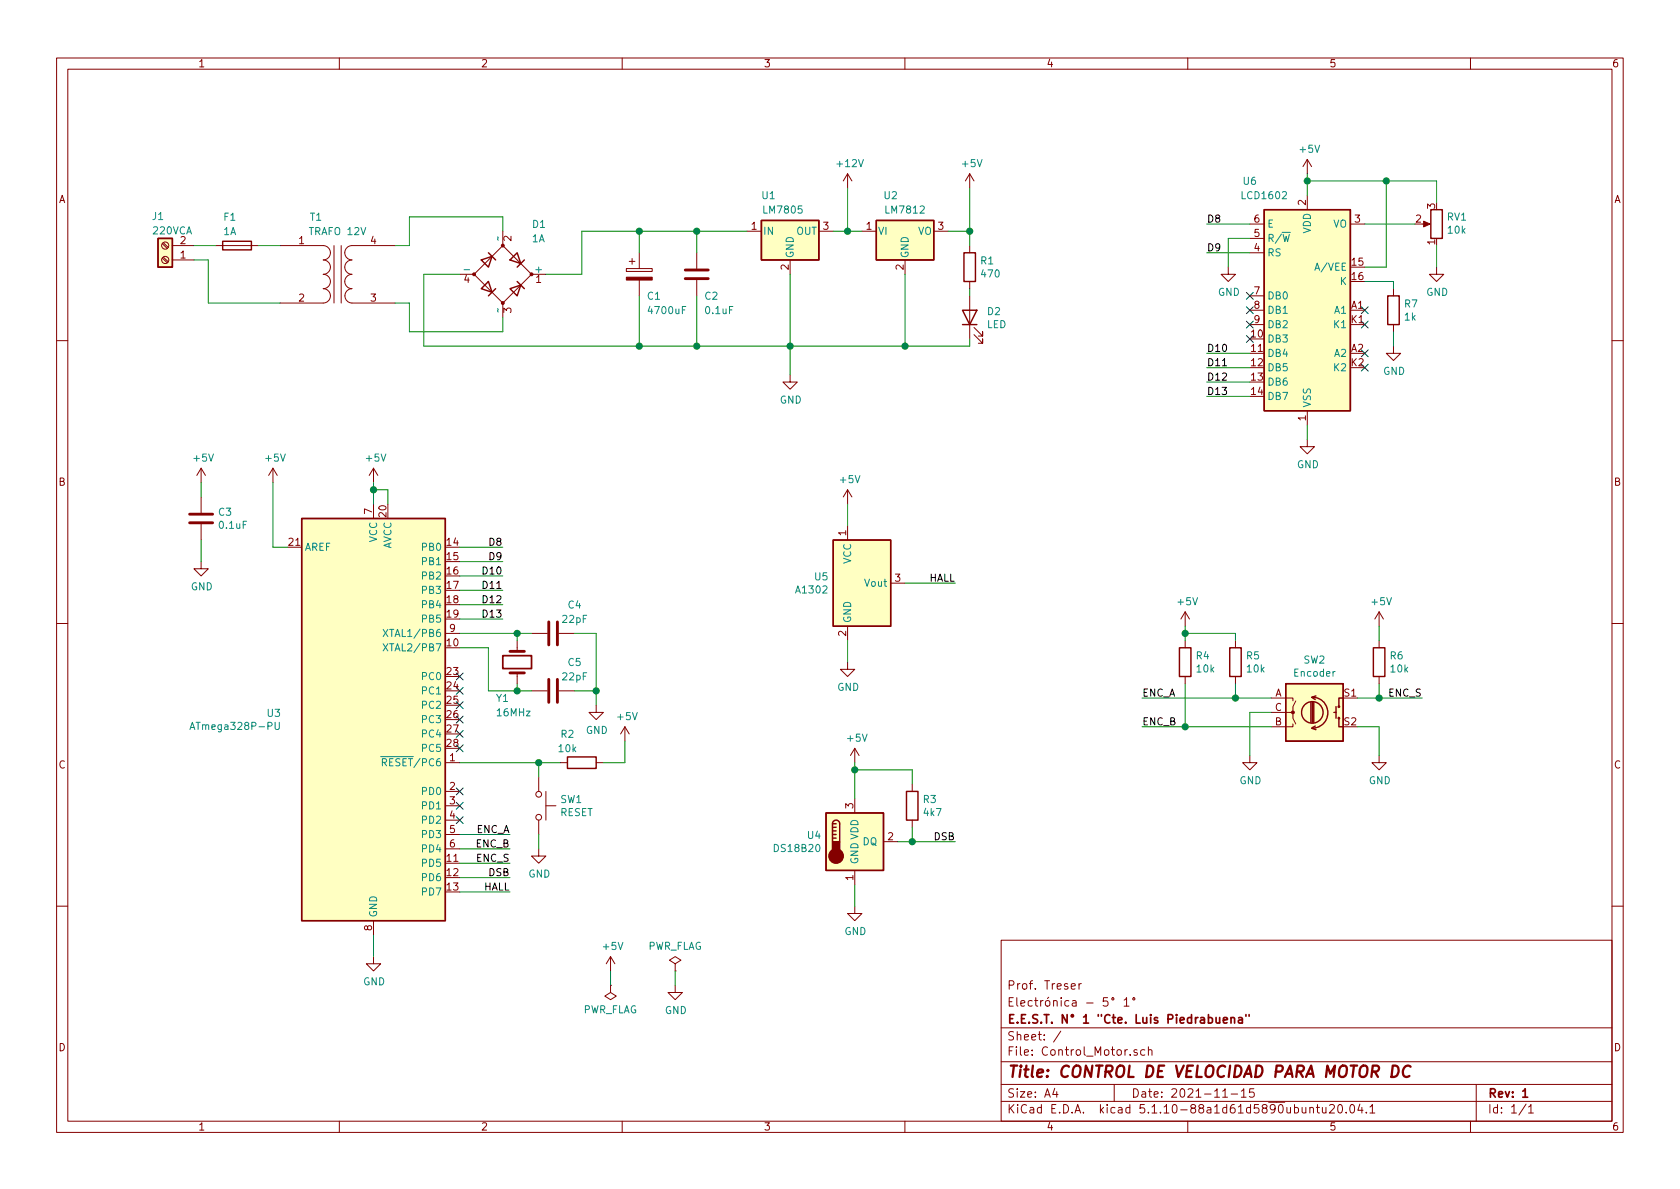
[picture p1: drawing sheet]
<svg xmlns="http://www.w3.org/2000/svg" width="297mm" height="210mm" viewBox="0 0 297 210" stroke-linecap="round" stroke-linejoin="round" font-family="sans-serif">
<g fill="none" stroke="#840000" stroke-width=".18">
<path d="M10 10.3h277v189.9h-277zM12 12.2h273v186.1h-273zM60 10.3v1.9M110 10.3v1.9M160 10.3v1.9M210 10.3v1.9M260 10.3v1.9M149.9 30.7v2.6M149.9 30.7l-.8 1.3M149.9 30.7l.7 1.3M171.4 30.7v2.6M171.4 30.7l-.7 1.3"/>
<path d="M171.4 30.7l.8 1.3M221 39.6h2.5M231.1 28.2l-.7 1.3M231.1 28.2v2.5M231.1 34.5v2.6M231.1 28.2l.8 1.3M238.8 39.6h2.5M251.5 39.6h1M28.7 43.1l.9 .8M28.7 45.6l.9 .9M28.9 42.9l.8 .9M28.9 45.5l.8 .8"/>
<path d="M30.5 46h3.8M30.5 43.4h3.8M38.1 43.4h7.6M49.5 43.4h7.6a1.27 1.27 0 0 1 1.3 1.3 1.27 1.27 0 0 1-1.3 1.3 1.27 1.27 0 0 1 1.3 1.2 1.27 1.27 0 0 1-1.3 1.3 1.27 1.27 0 0 1 1.3 1.3 1.27 1.27 0 0 1-1.3 1.2 1.27 1.27 0 0 1 1.3 1.3 1.27 1.27 0 0 1-1.3 1.3h-7.6M59.1 43.4v10.2M60.3 43.4v10.2M69.8 43.4h-7.6a1.27 1.27 0 0 0-1.2 1.3 1.27 1.27 0 0 0 1.2 1.3 1.27 1.27 0 0 0-1.2 1.2 1.27 1.27 0 0 0 1.2 1.3 1.27 1.27 0 0 0-1.2 1.3 1.27 1.27 0 0 0 1.2 1.2 1.27 1.27 0 0 0-1.2 1.3 1.27 1.27 0 0 0 1.2 1.3h7.6M81.3 48.5h2.5M83.8 48.5l5.1-5.1 5.1 5.1-5.1 5.1zM88.9 40.9v2.5M88.9 53.6v2.5M94 48.5h2.5"/>
<path d="M110.7 47.5h4.6v.5h-4.6zM111.3 46.2h1M111.8 45.7v1M113 44.7v2.8M113 49.5v2.8M123.2 44.7v2.8M123.2 49.5v2.8M132.1 40.9h2.5M139.7 46v2.5M144.8 40.9h2.5M152.4 40.9h2.5M160 46v2.5"/>
<path d="M165.1 40.9h2.5M171.4 43.4v1.3M171.4 49.8v1.2M171.4 52.3v7.6M172.2 59.2l1.5 1.5v-.8v.8h-.7M172.2 57.9l1.5 1.5v-.7v.7h-.7M217.2 47.2v1.3h1.2l-1.2 1.3-1.3-1.3h1.3M221 44.7h2.5M221 42.2h2.5M221 52.3h2.5M221 54.9h2.5M221 57.4h2.5"/>
<path d="M246.4 51v1.3M246.4 57.4v1.3M254 47.2v1.3h1.3l-1.3 1.3-1.3-1.3h1.3M10 60.2h2M139.7 66.3v1.3h1.3l-1.3 1.2-1.3-1.2h1.3M231.1 77.7v1.3h1.3l-1.3 1.3-1.2-1.3h1.2M231.1 72.6v2.6M246.4 61.2v1.3h1.2l-1.2 1.2-1.3-1.2h1.3M285 60.2h2M35.6 99.3v1.3h1.2l-1.2 1.2-1.3-1.2h1.3M35.6 82.8v2.5M35.6 87.9v2.8"/>
<path d="M35.6 92.7v2.8M35.6 82.8l-.8 1.3M35.6 82.8l.7 1.3M48.3 82.8l-.8 1.3M48.3 82.8v2.5M48.3 82.8l.7 1.3M66 82.8v2.5M66 89.1v2.6M66 82.8l-.7 1.3M66 82.8l.8 1.3M149.9 86.6l-.8 1.3M149.9 86.6v2.5"/>
<path d="M149.9 93v2.5M149.9 86.6l.7 1.3M10 110.3h2M78.7 112h2.6M91.4 113.3v1.9M91.4 119v1.9M94 112h2.8M98.8 112h2.8M149.9 117.1v1.3h1.2l-1.2 1.2-1.3-1.2h1.3M149.9 110.7v2.6M157.5 103.1h2.5M209.5 108.2v2.5"/>
<path d="M209.5 113.3v1.2M209.5 119.6v1.3M209.5 108.2l-.7 1.3M209.5 108.2l.8 1.3M218.4 113.3v1.2M218.4 119.6v1.3M243.8 108.2v2.5M243.8 113.3v1.2M243.8 119.6v1.3M243.8 108.2l-.7 1.3M243.8 108.2l.8 1.3M285 110.3h2"/>
<path d="M78.7 134.9h2.6M78.7 139.9h2.6M94 122.2h2.8M95.2 137.4v2.5M96.5 139.9v5.1M98.8 122.2h2.8M99.1 134.9h1.2M105.4 124.7v1.3h1.3l-1.3 1.2-1.3-1.2h1.3M105.4 134.9h1.3M110.5 128.5l-.8 1.3M110.5 128.5v2.6M110.5 128.5l.8 1.3"/>
<path d="M151.1 132.3v2.6M151.1 132.3l-.7 1.3M151.1 132.3l.8 1.3M161.3 138.7v1.2M221 133.6v1.3h1.2l-1.2 1.2-1.3-1.2h1.3M224.8 123.4h3.8v.5M224.8 126h3.8v1l.5 1M228.6 128v.5h-3.8M229.1 123.9l-.5 1.1v1h-.5M243.8 133.6v1.3h1.3l-1.3 1.2-1.2-1.2h1.2M78.7 142.5h2.6M78.7 145h2.6"/>
<path d="M78.7 147.6h2.6M78.7 150.1h2.6M95.2 150.1v1.3h1.3l-1.3 1.2-1.2-1.2h1.2M95.2 145v2.6M96.5 142.5h1.8M151.1 141.2v2.6M151.1 153.9v2.6M156.2 148.8h2.5M161.3 145v1.3M10 160.2h2M66 169.2v1.2h1.3l-1.3 1.3-1.2-1.3h1.2M66 162.8v2.5"/>
<path d="M107.9 174.2v1.3l1.1 .6-1.1 .7-1-.7 1-.6M107.9 174.2h.1M107.9 169.2l-.7 1.2M107.9 169.2v2.5M107.9 169.2l.8 1.2M119.4 174.2v1.3h1.2l-1.2 1.3-1.3-1.3h1.3M119.4 170.4l1-.6-1-.6-1 .6 1 .6v1.3M119.4 171.7h.1M151.1 160.3v1.2h1.3l-1.3 1.3-1.2-1.3h1.2M177 166.3h108v32h-108zM189.4 174.4l.7-.1v-.3l-.5-.1-.2 .2 .1 .7h.6M190.8 173.9v1"/>
<path d="M191.2 173.9l-.4 .2v.1M195.8 176.4h-.7l-.1 .7 .3-.1 .5 .1 .1 .2-.1 .5-.2 .1-.6-.1M196.6 176.5h.3v.3h-.3zM198.8 176.9l.4-.5v1.5M198.8 177.9h.8M200.3 176.5h.3v.3h-.3zM285 160.2h2M60 198.3v1.9M110 198.3v1.9M160 198.3v1.9M177 194.8h108M177 191.8h108"/>
<path d="M177 187.8h108M177 181.8h108M186.5 192.5l-.4 1h1M186.8 193v1M187.6 182.3l-1.3 2M197 191.8v3M201 185.7l-.3-.1-.2 .2 .1 .2 .4 .2v.3h-.5M202.4 185.7l-.4-.1-.3 .3 .1 .6 .2 .1 .4-.1M203 185.7l.3-.1 .3 .1 .1 .9M203 185.1v1.5M210 198.3v1.9M216.2 194h.8"/>
<path d="M217.7 193.5h1.1M219.5 193l.4-.5v1.5M219.5 194h.8M221.7 192.5h-.7l-.1 .7 .2-.1 .5 .1 .2 .2-.1 .5-.2 .1-.6-.1M231.6 196l.2-.2 .4 .1v.9M231.6 195.8v1M232.7 195.8h.6M232.9 195.3v1.3l.4 .2M233.8 195.8l.1 .9 .3 .1 .2-.1M234.4 195.8v1M235.1 195.5l.2-.2h.4l.2 .5-.9 1h.9M236.7 195.4l.3-.1a.94 .94 0 0 1 0 1.5h-.1a1 1 0 0 1-.2-1.4z"/>
<path d="M238 196.7v.1M238.8 195.5l.3-.2a.94 .94 0 0 1 0 1.5 .82 .82 0 0 1-.3-1.3zM240.4 195.2l-.3 1.1h.9M240.8 195.8v1M241.6 196.7v.1M242.2 195.8l.4-.5v1.5M242.2 196.8h.9M260 198.3v1.9M261 191.8v6.5M269.8 195.2l-1.2 2M270.3 195.8l.4-.5v1.5M270.3 196.8h.8"/>
<circle cx="29.2" cy="43.4" r=".63"/>
<circle cx="29.2" cy="46" r=".63"/>
<circle cx="95.3" cy="144.5" r=".51"/>
<circle cx="95.3" cy="140.5" r=".51"/>
</g>
<path d="M88.9 115.9h5.1v2.3h-5.1zM215 179.9l.1 .9 .3 .1 .2-.1M215.6 179.9v1M217.7 179.9v1M220.3 179.4v.3M220.9 179.4v.3M216.3 180.4l.7-.1-.1-.3-.4-.1-.2 .2 .1 .7h.5M217.7 180.1l.2-.2 .3 .1 .1 .9M219 180h.6l.1 .9M219.7 180.3l-.5 .1-.3 .2 .1 .2 .2 .1 .5-.1M269.2 193l.5-.5v1.5M269.2 194h.9" fill="none" stroke="#840000" stroke-width=".3"/>
<path d="M246.3 188.4a.98 .98 0 0 1 1 .6 .98 .98 0 0 1-.3 1.2l-.5 .2h-.5zM249.4 188.6a.88 .88 0 0 0-1 0 .88 .88 0 0 0-.4 1 .7 .7 0 0 0 .4 .8 .7 .7 0 0 0 .8-.1" fill="none" stroke="#840000" stroke-width=".41"/>
<g fill="#ffffc2" stroke="#ffffc2" stroke-width=".18">
<path d="M53.3 91.7h25.4v71.1h-25.4z"/>
<path d="M27.9 42.2h2.6v5h-2.6z"/>
<path d="M134.6 39h10.2v7h-10.2z"/>
<path d="M154.9 39h10.2v7h-10.2z"/>
<path d="M223.5 37.1h15.3v35.5h-15.3z"/>
<path d="M146 143.8h10.2v10.1h-10.2z"/>
<path d="M227.3 120.9h10.2v10.2h-10.2z"/>
<path d="M147.3 95.5h10.2v15.2h-10.2z"/>
</g>
<g fill="none" stroke="#840000" stroke-width=".25">
<path d="M134.6 39h10.2v7h-10.2zM154.9 39h10.2v7h-10.2zM223.5 37.1h15.3v35.5h-15.3zM253 37.1h2v5.1h-2zM27.9 42.2h2.6v5h-2.6zM39.4 42.7h5v1.5h-5zM85.1 46l1.9-.7-.6 1.9zM85.1 51l1.3-1.2 .6 1.9zM86.4 44.7l1.2 1.3M87.6 51l-1.2 1.3M90.2 46l1.2-1.3 .7 1.9zM90.2 51l1.9-.6-.7 1.9z"/>
<path d="M91.4 49.8l1.3 1.2M92.7 46l-1.3 1.2M170.2 54.9h2.5l-1.3 2.5zM170.2 57.4h2.5M170.4 44.7h2.1v5.1h-2.1zM245.4 52.3h2v5.1h-2zM53.3 91.7h25.4v71.1h-25.4zM147.3 95.5h10.2v15.2h-10.2zM208.5 114.5h2.1v5.1h-2.1zM217.4 114.5h2.1v5.1h-2.1zM242.8 114.5h2.1v5.1h-2.1zM100.3 133.9h5.1v2h-5.1z"/>
<path d="M160.3 139.9h2v5.1h-2zM227.3 120.9h10.2v10.2h-10.2zM231.8 124.2v3.6M232 123.3a2.74 2.74 0 0 1 2.8 2.7 2.74 2.74 0 0 1-2.8 2.8M232 124.2v3.6M232.3 124.2v3.6M232.5 128.4l-.6 .4 .8 .2M232.7 123.1l-.8 .2 .6 .4M235.8 126h.4M236.2 125v2M236.7 127v1.5h.8M237.5 123.4h-.8v1.6"/>
<path d="M146 143.8h10.2v10.1h-10.2zM147.2 145.7a.63 .63 0 0 1 .6-.7 .63 .63 0 0 1 .7 .7v3.1M147.2 148.2h.6M147.2 147.6h.6M147.2 146.9h.6M147.2 146.3h.6M147.2 145.7v3.1M147.2 145.7h.6"/>
<circle cx="232" cy="126" r="1.9"/>
<circle cx="236.7" cy="127" r=".13"/>
<circle cx="236.7" cy="125" r=".13"/>
</g>
<g fill="none" stroke="#008484" stroke-width=".18">
<path d="M88 41.9l.1 .6M88 54.6l.1 .6M226.7 41.1h1.4M67.7 113.8l.9 1.3M67.7 111.3l.9 1.3M68.6 113.8l-.9 1.3M68.6 111.3l-.9 1.3M33.6 129l.4-1.3 .4 1.3M33.7 128.6h.6M48.6 127.7v1.1l.3 .2h.4l.1-.2v-1.1M67.3 133.8h1.3M67.6 134.8h.6l.2-.2-.1-.3-.2-.1h-.5v1.2"/>
<path d="M67.9 134.8l.5 .6"/>
</g>
<path d="M121.2 49.3h4M121.2 47.7h4M33.5 92.5h4.1M33.5 90.9h4.1M90.2 115.2h2.5M90.2 119h2.5M97 110v4M98.6 110v4M97 120.1v4.1M98.6 120.1v4.1" fill="none" stroke="#840000" stroke-width=".51"/>
<g fill="#840000" stroke="#840000" stroke-width=".18">
<path d="M251.7 39.1l1.2 .5-1.2 .5z"/>
<path d="M110.7 49h4.6v.5h-4.6z"/>
<circle cx="228.6" cy="126" r=".25"/>
<circle cx="83.8" cy="48.5" r=".25"/>
<circle cx="88.9" cy="53.6" r=".25"/>
<circle cx="88.9" cy="43.4" r=".25"/>
<circle cx="94" cy="48.5" r=".25"/>
</g>
<g fill="#840000" stroke="#840000" stroke-width=".25">
<path d="M147.2 148.8h1.3v1.9h-1.3z"/>
<circle cx="147.8" cy="151.4" r="1.27"/>
</g>
<g fill="none" stroke="#008400" stroke-width=".18">
<path d="M149.9 33.3v7.6M171.4 33.3v10.1M213.4 39.6h7.6M231.1 32h22.9v3.8M231.1 30.7v3.8M241.3 39.6h8.9M245.1 32v15.2h-3.8M34.3 46h2.5v7.6h12.7M34.3 43.4h3.8M45.7 43.4h3.8M69.8 53.6h2.6v5.1h16.5v-2.6M81.3 48.5h-6.4v12.7h96.5v-1.3"/>
<path d="M88.9 40.9v-2.6h-16.5v5.1h-2.6M113 40.9v3.8M113 52.3v8.9M123.2 40.9v3.8M123.2 52.3v8.9M132.1 40.9h-29.2v7.6h-6.4M139.7 48.5v17.8M147.3 40.9h5.1M160 48.5v12.7M167.6 40.9h3.8M171.4 51v1.3M213.4 44.7h7.6"/>
<path d="M221 42.2h-3.8v5M241.3 49.8h5.1v1.2M246.4 58.7v2.5M254 43.4v3.8M213.4 67.6h7.6M213.4 70.1h7.6M213.4 65h7.6M213.4 62.5h7.6M231.1 75.2v2.5M35.6 85.3v2.6M35.6 95.5v3.8M48.3 85.3v11.5h2.5"/>
<path d="M66 85.3v3.8M66 86.6h2.6v2.5M81.3 96.8h7.6M81.3 99.3h7.6M149.9 89.1v3.9M81.3 112h12.7M81.3 114.5h5.1v7.7h7.6M81.3 104.4h7.6M81.3 101.8h7.6M81.3 106.9h7.6M81.3 109.5h7.6M91.4 112v1.3"/>
<path d="M101.6 112h3.8v12.7M149.9 113.3v3.8M160 103.1h8.9M209.5 110.7v2.6M209.5 112h8.9v1.3M243.8 110.7v2.6M81.3 134.9h17.8M91.4 120.9v1.3M95.2 134.9v2.5M101.6 122.2h3.8M110.5 131.1v3.8h-3.8M151.1 136.1h10.2v2.6"/>
<path d="M151.1 134.9v6.3M201.9 123.4h22.9M201.9 128.5h22.9M209.5 120.9v7.6M218.4 120.9v2.5M224.8 126h-3.8v7.6M240 123.4h11.5M240 128.5h3.8v5.1M243.8 120.9v2.5M81.3 147.6h8.9M81.3 157.7h8.9M81.3 155.2h8.9"/>
<path d="M81.3 152.6h8.9M81.3 150.1h8.9M95.2 147.6v2.5M151.1 156.5v3.8M158.7 148.8h10.2M161.3 146.3v2.5M66 165.3v3.9M107.9 171.7v2.5M119.4 171.7v2.5"/>
</g>
<g fill="#008400" stroke="#008400" stroke-width=".25">
<circle cx="123.2" cy="40.9" r=".51"/>
<circle cx="113" cy="40.9" r=".51"/>
<circle cx="91.4" cy="122.2" r=".51"/>
<circle cx="231.1" cy="32" r=".51"/>
<circle cx="105.4" cy="122.2" r=".51"/>
<circle cx="245.1" cy="32" r=".51"/>
<circle cx="209.6" cy="112" r=".51"/>
<circle cx="149.9" cy="40.9" r=".51"/>
<circle cx="160" cy="61.2" r=".51"/>
<circle cx="123.2" cy="61.2" r=".51"/>
<circle cx="66" cy="86.6" r=".51"/>
<circle cx="161.3" cy="148.8" r=".51"/>
<circle cx="91.4" cy="112" r=".51"/>
<circle cx="209.6" cy="128.5" r=".51"/>
<circle cx="151.1" cy="136.1" r=".51"/>
<circle cx="95.3" cy="134.9" r=".51"/>
<circle cx="139.7" cy="61.2" r=".51"/>
<circle cx="218.4" cy="123.4" r=".51"/>
<circle cx="113" cy="61.2" r=".51"/>
<circle cx="243.8" cy="123.4" r=".51"/>
<circle cx="171.5" cy="40.9" r=".51"/>
</g>
<g fill="none" stroke="#000084" stroke-width=".18">
<path d="M220.4 56.8l1.2 1.2M220.4 51.7l1.2 1.2M220.4 59.3l1.2 1.2M220.4 54.2l1.2 1.3M221.6 56.8l-1.2 1.2M221.6 51.7l-1.2 1.2M221.6 59.3l-1.2 1.2M221.6 54.2l-1.2 1.3M240.7 56.8l1.2 1.2M240.7 54.2l1.2 1.3M241.9 56.8l-1.2 1.2M241.9 54.2l-1.2 1.3"/>
<path d="M240.7 64.4l1.2 1.2M240.7 61.9l1.2 1.2M241.9 64.4l-1.2 1.2M241.9 61.9l-1.2 1.2M80.7 119l1.2 1.2M81.9 119l-1.2 1.2M80.7 126.6l1.2 1.3M80.7 129.2l1.2 1.2M80.7 131.7l1.2 1.2M80.7 139.3l1.2 1.3M80.7 124.1l1.2 1.2M80.7 121.6l1.2 1.2"/>
<path d="M81.9 126.6l-1.2 1.3M81.9 129.2l-1.2 1.2M81.9 131.7l-1.2 1.2M81.9 139.3l-1.2 1.3M81.9 124.1l-1.2 1.2M81.9 121.6l-1.2 1.2M80.7 141.9l1.2 1.2M80.7 144.4l1.2 1.2M81.9 141.9l-1.2 1.2M81.9 144.4l-1.2 1.2"/>
</g>
<text font-size="2.8" fill="#840000" x="178" y="190.5">Title: CONTROL DE VELOCIDAD PARA MOTOR DC</text>
<g font-size="2.1" fill="#840000">
<text x="178" y="178">Electrónica - 5° 1°</text>
<text x="178" y="175">Prof. Treser</text>
<text x="178" y="184">Sheet: /</text>
<text x="178" y="181">E.E.S.T. N° 1 &quot;Cte. Luis Piedrabuena&quot;</text>
<text x="178" y="186.7">File: Control_Motor.sch</text>
<text x="178" y="196.9">KiCad E.D.A. kicad 5.1.10-88a1d61d5890ubuntu20.04.1</text>
<text x="178" y="194.1">Size: A4</text>
<text x="200" y="194.1">Date: 2021-11-15</text>
<text x="263" y="194.1">Rev: 1</text>
<text x="263" y="196.9">Id: 1/1</text>
</g>
<g font-size="1.8" fill="#840000">
<text x="35" y="11.9">1</text>
<text x="85" y="11.9">2</text>
<text x="135" y="11.9">3</text>
<text x="185" y="11.9">4</text>
<text x="235" y="11.9">5</text>
<text x="285" y="11.9">6</text>
<text x="10.4" y="35.9">A</text>
<text x="285.4" y="35.9">A</text>
<text x="132.9" y="40.6">1</text>
<text x="145.6" y="40.6">3</text>
<text x="153.2" y="40.6">1</text>
<text x="165.9" y="40.6">3</text>
<text x="221.8" y="41.9">5</text>
<text x="221.8" y="39.4">6</text>
<text x="230.9" y="36.3" transform="rotate(-90 230.9 36.3)">2</text>
<text x="239.5" y="39.4">3</text>
<text x="250.3" y="39.4">2</text>
<text x="253.7" y="36.9" transform="rotate(-90 253.7 36.9)">3</text>
<text x="31.9" y="45.7">1</text>
<text x="31.9" y="43.2">2</text>
<text x="52.9" y="43.2">1</text>
<text x="65.6" y="43.2">4</text>
<text x="90.4" y="42.6" transform="rotate(-90 90.4 42.6)">2</text>
<text x="139.4" y="47.7" transform="rotate(-90 139.4 47.7)">2</text>
<text x="159.8" y="47.7" transform="rotate(-90 159.8 47.7)">2</text>
<text x="221.8" y="44.4">4</text>
<text x="239.1" y="47">15</text>
<text x="253.7" y="43.3" transform="rotate(-90 253.7 43.3)">1</text>
<text x="52.9" y="53.3">2</text>
<text x="65.6" y="53.3">3</text>
<text x="82.1" y="50">4</text>
<text x="94.8" y="50">1</text>
<text x="221.8" y="52.1">7</text>
<text x="239.1" y="49.5">16</text>
<text x="90.4" y="55.3" transform="rotate(-90 90.4 55.3)">3</text>
<text x="221.3" y="59.7">10</text>
<text x="221.8" y="54.6">8</text>
<text x="221.8" y="57.1">9</text>
<text x="238.9" y="54.6">A1</text>
<text x="238.9" y="57.1">K1</text>
<text x="221.3" y="62.2">11</text>
<text x="221.3" y="64.8">12</text>
<text x="238.9" y="62.2">A2</text>
<text x="238.9" y="64.8">K2</text>
<text x="221.3" y="67.3">13</text>
<text x="221.3" y="69.8">14</text>
<text x="230.9" y="74.4" transform="rotate(-90 230.9 74.4)">1</text>
<text x="10.4" y="85.9">B</text>
<text x="285.4" y="85.9">B</text>
<text x="65.8" y="90.9" transform="rotate(-90 65.8 90.9)">7</text>
<text x="68.3" y="91.4" transform="rotate(-90 68.3 91.4)">20</text>
<text x="149.6" y="94.7" transform="rotate(-90 149.6 94.7)">1</text>
<text x="51.1" y="96.5">21</text>
<text x="79" y="96.5">14</text>
<text x="79" y="99.1">15</text>
<text x="79" y="101.6">16</text>
<text x="79" y="104.1">17</text>
<text x="79" y="106.7">18</text>
<text x="158.3" y="102.9">3</text>
<text x="79" y="109.2">19</text>
<text x="79.5" y="111.8">9</text>
<text x="149.6" y="112.5" transform="rotate(-90 149.6 112.5)">2</text>
<text x="79" y="114.3">10</text>
<text x="79" y="119.4">23</text>
<text x="79" y="121.9">24</text>
<text x="79" y="124.5">25</text>
<text x="225.4" y="123.2">A</text>
<text x="225.4" y="125.7">C</text>
<text x="237.7" y="123.2">S1</text>
<text x="79" y="127">26</text>
<text x="79" y="129.5">27</text>
<text x="225.4" y="128.3">B</text>
<text x="237.7" y="128.3">S2</text>
<text x="10.4" y="135.9">C</text>
<text x="79" y="132.1">28</text>
<text x="79.5" y="134.6">1</text>
<text x="285.4" y="135.9">C</text>
<text x="79.5" y="139.7">2</text>
<text x="79.5" y="142.2">3</text>
<text x="150.9" y="143" transform="rotate(-90 150.9 143)">3</text>
<text x="79.5" y="144.8">4</text>
<text x="79.5" y="147.3">5</text>
<text x="79.5" y="149.9">6</text>
<text x="157" y="148.6">2</text>
<text x="79" y="152.4">11</text>
<text x="79" y="154.9">12</text>
<text x="150.9" y="155.7" transform="rotate(-90 150.9 155.7)">1</text>
<text x="79" y="157.5">13</text>
<text x="65.8" y="164.6" transform="rotate(-90 65.8 164.6)">8</text>
<text x="10.4" y="185.9">D</text>
<text x="285.4" y="185.9">D</text>
<text x="35" y="199.9">1</text>
<text x="85" y="199.9">2</text>
<text x="135" y="199.9">3</text>
<text x="185" y="199.9">4</text>
<text x="235" y="199.9">5</text>
<text x="285" y="199.9">6</text>
</g>
<g font-size="1.8" fill="#008484">
<text x="148.2" y="29.6">+12V</text>
<text x="170.2" y="29.6">+5V</text>
<text x="229.9" y="27">+5V</text>
<text x="134.8" y="35.2">U1</text>
<text x="156.4" y="35.2">U2</text>
<text x="219.7" y="35.2">LCD1602</text>
<text x="219.9" y="32.7">U6</text>
<text x="27" y="38.9">J1</text>
<text x="27.1" y="41.4">220VCA</text>
<text x="39.5" y="41.6">1A</text>
<text x="39.6" y="39">F1</text>
<text x="54.8" y="41.6">TRAFO 12V</text>
<text x="54.9" y="39">T1</text>
<text x="94.2" y="40.3">D1</text>
<text x="134.9" y="41.5">IN</text>
<text x="135.2" y="37.8">LM7805</text>
<text x="140.8" y="41.5">OUT</text>
<text x="155.2" y="41.5">VI</text>
<text x="156.8" y="37.8">LM7812</text>
<text x="162.3" y="41.5">VO</text>
<text x="224" y="40.3">E</text>
<text x="231.8" y="41.3" transform="rotate(-90 231.8 41.3)">VDD</text>
<text x="235.7" y="40.3">VO</text>
<text x="255.9" y="39">RV1</text>
<text x="256.1" y="41.3">10k</text>
<text x="94.1" y="42.8">1A</text>
<text x="140.3" y="45.7" transform="rotate(-90 140.3 45.7)">GND</text>
<text x="160.7" y="45.7" transform="rotate(-90 160.7 45.7)">GND</text>
<text x="173.4" y="46.8">R1</text>
<text x="224" y="45.3">RS</text>
<text x="224" y="42.8">R/W</text>
<text x="232.9" y="47.9">A/VEE</text>
<text x="82.3" y="48.3">-</text>
<text x="94.7" y="48.3">+</text>
<text x="114.5" y="53">C1</text>
<text x="124.7" y="53">C2</text>
<text x="173.6" y="49.1">470</text>
<text x="215.3" y="52.3">GND</text>
<text x="224" y="53">DB0</text>
<text x="237" y="50.4">K</text>
<text x="252.2" y="52.3">GND</text>
<text x="114.9" y="55.5">4700uF</text>
<text x="124.8" y="55.5">0.1uF</text>
<text x="174.5" y="58">LED</text>
<text x="174.6" y="55.7">D2</text>
<text x="224" y="55.5">DB1</text>
<text x="224" y="58">DB2</text>
<text x="236" y="55.5">A1</text>
<text x="236" y="58">K1</text>
<text x="248.4" y="54.4">R7</text>
<text x="248.4" y="56.7">1k</text>
<text x="224" y="60.6">DB3</text>
<text x="224" y="63.1">DB4</text>
<text x="224" y="65.7">DB5</text>
<text x="236" y="63.1">A2</text>
<text x="236" y="65.7">K2</text>
<text x="137.9" y="71.4">GND</text>
<text x="224" y="68.2">DB6</text>
<text x="224" y="70.7">DB7</text>
<text x="244.6" y="66.3">GND</text>
<text x="231.8" y="72.1" transform="rotate(-90 231.8 72.1)">VSS</text>
<text x="34.3" y="81.6">+5V</text>
<text x="47" y="81.6">+5V</text>
<text x="64.8" y="81.6">+5V</text>
<text x="229.3" y="82.8">GND</text>
<text x="148.6" y="85.4">+5V</text>
<text x="38.7" y="91.2">C3</text>
<text x="38.9" y="93.5">0.1uF</text>
<text x="66.7" y="95.9" transform="rotate(-90 66.7 95.9)">VCC</text>
<text x="53.8" y="97.4">AREF</text>
<text x="69.2" y="97.2" transform="rotate(-90 69.2 97.2)">AVCC</text>
<text x="74.8" y="97.4">PB0</text>
<text x="74.8" y="99.9">PB1</text>
<text x="150.5" y="99.7" transform="rotate(-90 150.5 99.7)">VCC</text>
<text x="33.7" y="104.4">GND</text>
<text x="74.8" y="102.5">PB2</text>
<text x="74.8" y="105">PB3</text>
<text x="74.8" y="107.6">PB4</text>
<text x="100.5" y="107.6">C4</text>
<text x="140.9" y="104.9">A1302</text>
<text x="144.1" y="102.6">U5</text>
<text x="153" y="103.8">Vout</text>
<text x="208.3" y="107">+5V</text>
<text x="242.6" y="107">+5V</text>
<text x="68.7" y="112.6">XTAL1/PB6</text>
<text x="74.8" y="110.1">PB5</text>
<text x="99.5" y="110.2">22pF</text>
<text x="150.5" y="110.2" transform="rotate(-90 150.5 110.2)">GND</text>
<text x="68.7" y="115.2">XTAL2/PB7</text>
<text x="100.5" y="117.8">C5</text>
<text x="211.5" y="116.6">R4</text>
<text x="211.7" y="118.9">10k</text>
<text x="220.4" y="116.6">R5</text>
<text x="220.5" y="118.9">10k</text>
<text x="228.9" y="119.7">Encoder</text>
<text x="230.5" y="117.3">SW2</text>
<text x="245.8" y="116.6">R6</text>
<text x="245.9" y="118.9">10k</text>
<text x="74.8" y="120.3">PC0</text>
<text x="74.8" y="122.8">PC1</text>
<text x="74.8" y="125.3">PC2</text>
<text x="87.8" y="124.1">Y1</text>
<text x="99.5" y="120.3">22pF</text>
<text x="148" y="122.2">GND</text>
<text x="34.5" y="129.1">ATmega328P-PU</text>
<text x="47.3" y="126.8">U3</text>
<text x="74.8" y="127.9">PC3</text>
<text x="74.8" y="130.4">PC4</text>
<text x="88" y="126.7">16MHz</text>
<text x="99.2" y="130.5">R2</text>
<text x="103.6" y="129.8">GND</text>
<text x="109.3" y="127.3">+5V</text>
<text x="149.9" y="131.2">+5V</text>
<text x="68.4" y="135.5">RESET/PC6</text>
<text x="74.8" y="133">PC5</text>
<text x="98.9" y="133">10k</text>
<text x="74.8" y="140.6">PD0</text>
<text x="74.8" y="143.1">PD1</text>
<text x="99.1" y="142">SW1</text>
<text x="163.3" y="142">R3</text>
<text x="219.2" y="138.7">GND</text>
<text x="242" y="138.7">GND</text>
<text x="74.8" y="145.7">PD2</text>
<text x="74.8" y="148.2">PD3</text>
<text x="99" y="144.3">RESET</text>
<text x="142.8" y="148.4">U4</text>
<text x="152.6" y="149.5">DQ</text>
<text x="163.4" y="144.3">4k7</text>
<text x="74.8" y="153.3">PD5</text>
<text x="74.8" y="155.8">PD6</text>
<text x="74.8" y="150.7">PD4</text>
<text x="93.4" y="155.2">GND</text>
<text x="137.1" y="150.7">DS18B20</text>
<text x="151.8" y="152.9" transform="rotate(-90 151.8 152.9)">GND VDD</text>
<text x="74.8" y="158.4">PD7</text>
<text x="66.7" y="162.3" transform="rotate(-90 66.7 162.3)">GND</text>
<text x="106.7" y="168">+5V</text>
<text x="114.4" y="168">PWR_FLAG</text>
<text x="149.3" y="165.3">GND</text>
<text x="64.2" y="174.2">GND</text>
<text x="103" y="179.2">PWR_FLAG</text>
<text x="117.6" y="179.3">GND</text>
</g>
<g font-size="1.8">
<text x="213.4" y="39.4">D8</text>
<text x="213.4" y="44.4">D9</text>
<text x="213.4" y="64.8">D11</text>
<text x="213.4" y="62.2">D10</text>
<text x="213.4" y="69.8">D13</text>
<text x="213.4" y="67.3">D12</text>
<text x="85.6" y="101.6">D10</text>
<text x="86.6" y="96.5">D8</text>
<text x="86.6" y="99.1">D9</text>
<text x="85.6" y="106.7">D12</text>
<text x="85.6" y="104.1">D11</text>
<text x="164.2" y="102.9">HALL</text>
<text x="85.6" y="109.2">D13</text>
<text x="201.9" y="123.2">ENC_A</text>
<text x="245.6" y="123.2">ENC_S</text>
<text x="201.9" y="128.3">ENC_B</text>
<text x="84.2" y="147.3">ENC_A</text>
<text x="84.2" y="149.9">ENC_B</text>
<text x="165.2" y="148.6">DSB</text>
<text x="84.3" y="152.4">ENC_S</text>
<text x="86.4" y="154.9">DSB</text>
<text x="85.4" y="157.5">HALL</text>
</g>
</svg>
